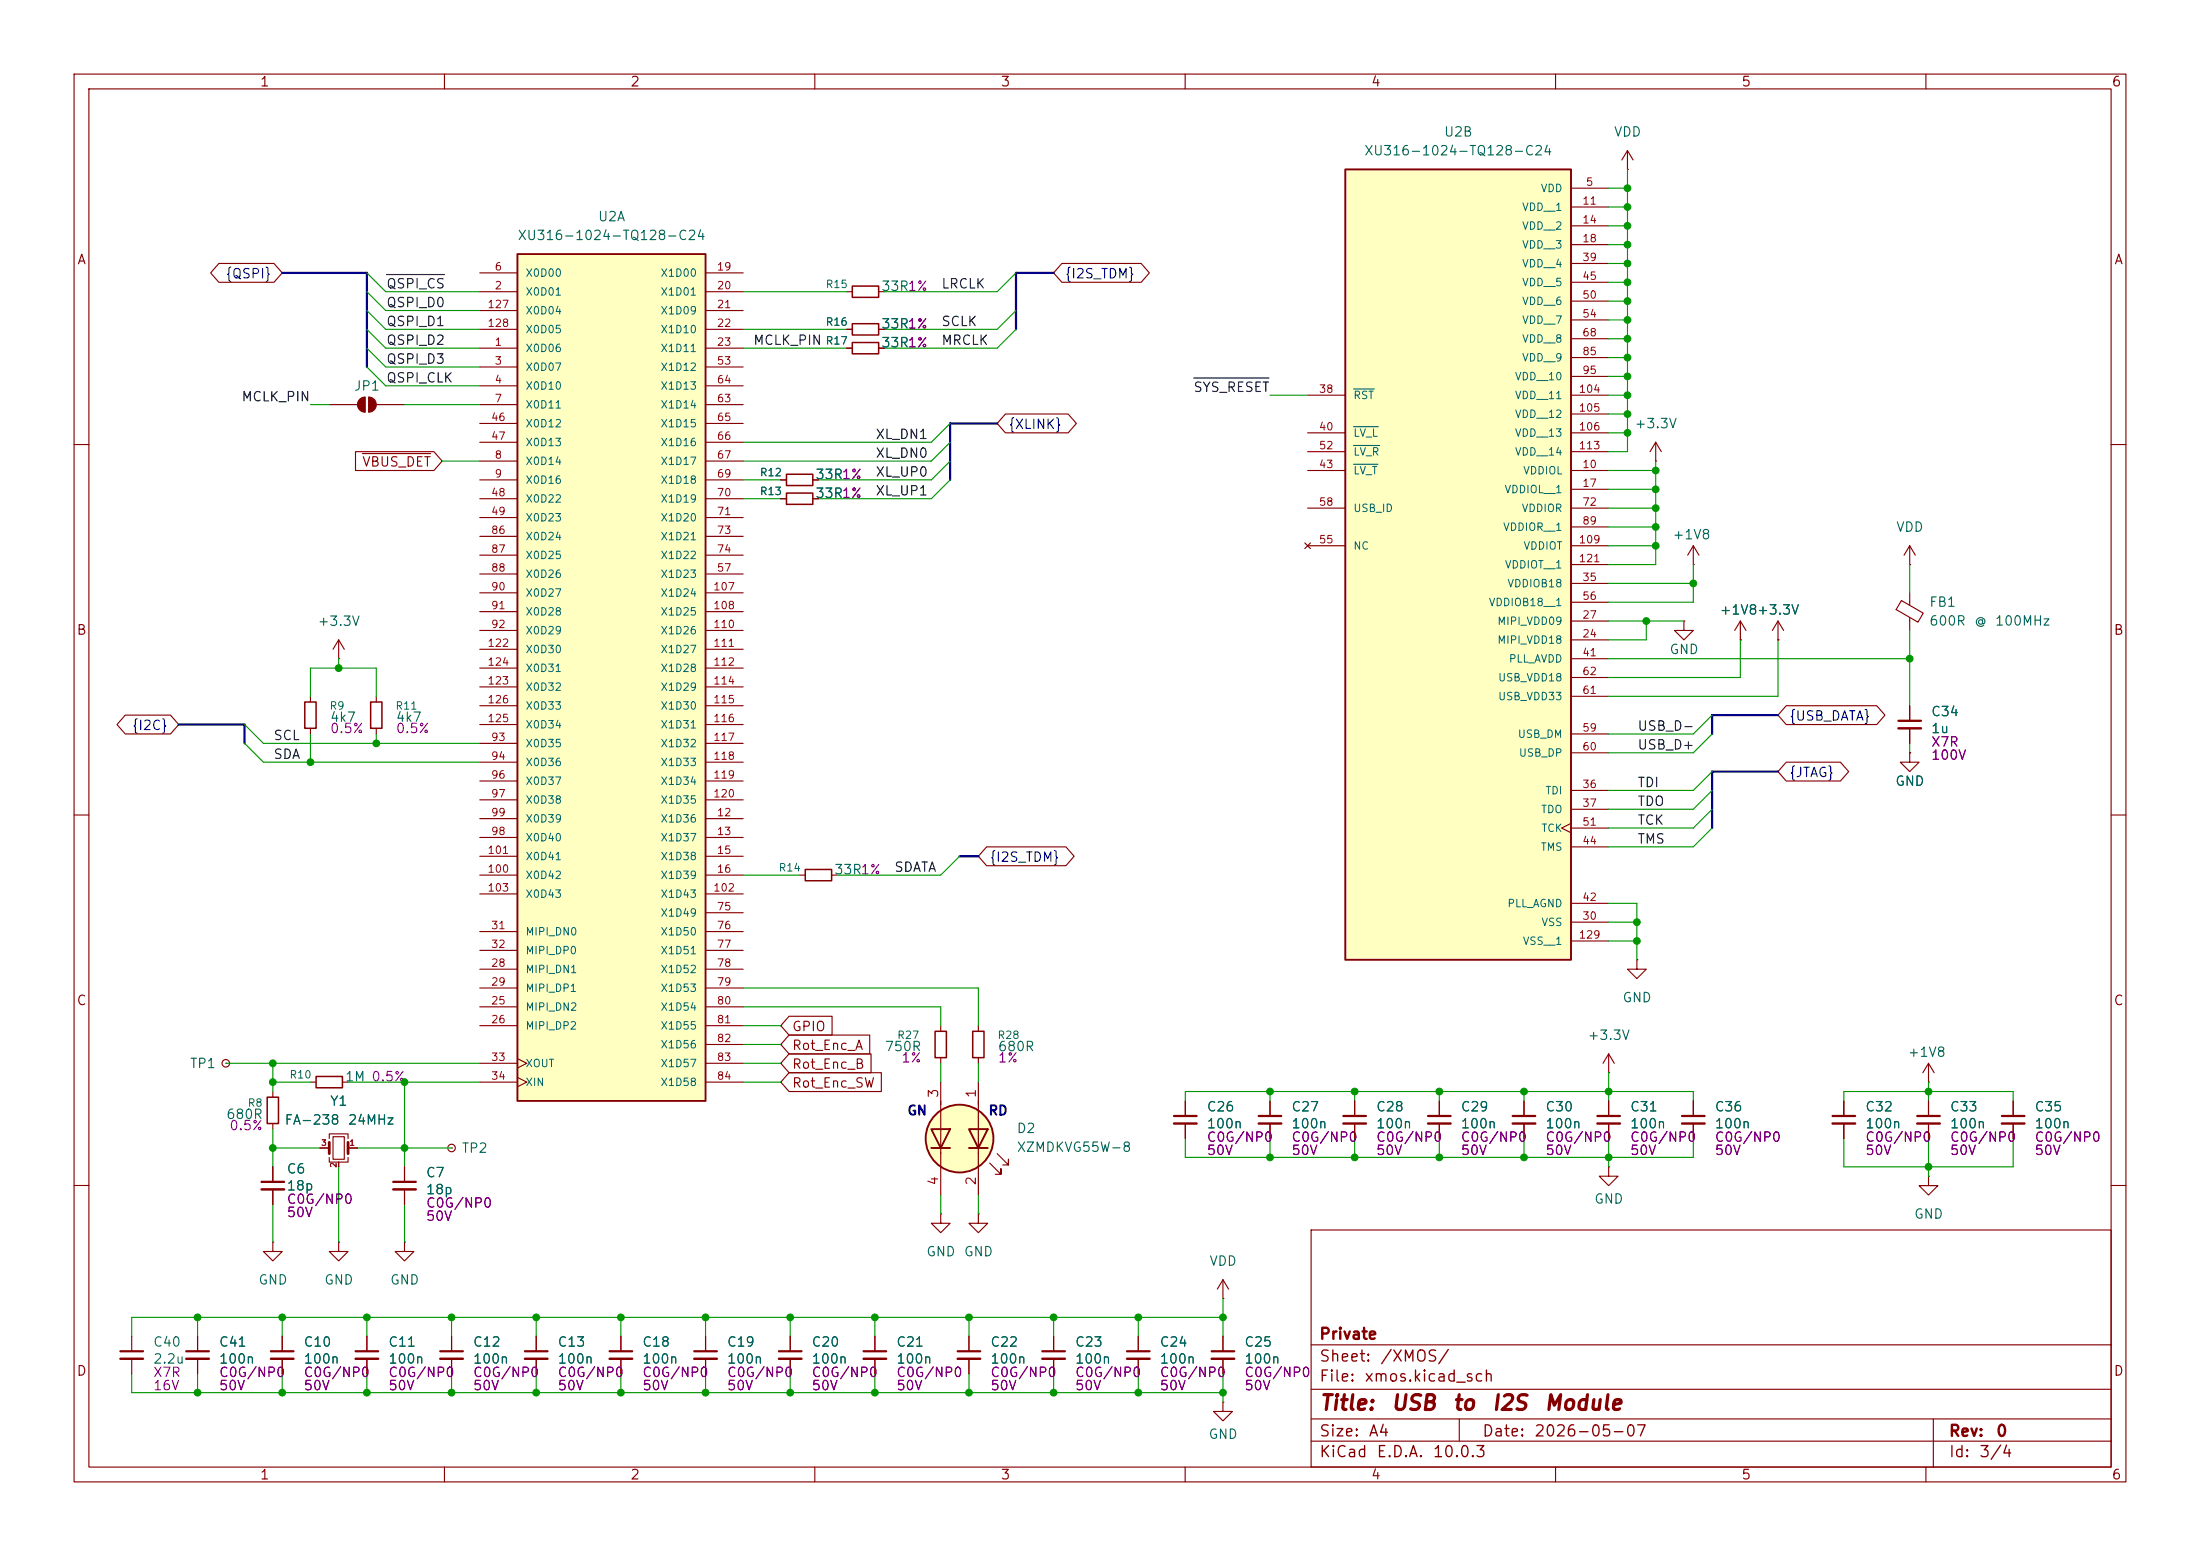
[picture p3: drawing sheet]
<svg xmlns="http://www.w3.org/2000/svg" width="297mm" height="210mm" viewBox="0 0 297 210" stroke-linecap="round" stroke-linejoin="round" font-family="sans-serif">
<g fill="none" stroke="#840000" stroke-width=".15">
<path d="M10 10h277v190h-277zM12 12h273v186h-273zM60 10v2M110 10v2M160 10v2M210 10v2M260 10v2M10 60h2M285 60h2M10 110h2M285 110h2M10 160h2"/>
<path d="M177 166h108v32h-108zM285 160h2M60 198v2M110 198v2M160 198v2M177 194.5h108M177 191.5h108M177 187.5h108M177 181.5h108M197 191.5v3M210 198v2M260 198v2"/>
<path d="M261 191.5v6.5"/>
</g>
<path d="M181.6 22.9h30.5v106.6h-30.5z" fill="#ffffc2"/>
<path d="M181.6 22.9h30.5v106.6h-30.5z" fill="none" stroke="#840000" stroke-width=".25"/>
<g fill="none" stroke="#840000" stroke-width=".15">
<path d="M212.1 25.4h5.1M212.1 27.9h5.1M212.1 30.5h5.1M212.1 33h5.1M212.1 35.6h5.1M212.1 38.1h5.1M44.4 54.6h3.9M49.3 53.6v2M49.8 53.6v2M50.8 54.6h3.8M176.5 53.3h5.1M176.5 58.4h5.1"/>
<path d="M212.1 53.3h5.1M212.1 58.4h5.1M212.1 40.6h5.1M212.1 43.2h5.1M212.1 45.7h5.1M212.1 48.3h5.1M212.1 50.8h5.1M212.1 55.9h5.1M176.1 73.3l.8 .7M176.5 63.5h5.1M176.5 61h5.1M176.5 73.7h5.1"/>
<path d="M176.5 68.6h5.1M176.9 73.3l-.8 .7M212.1 63.5h5.1M212.1 66h5.1M212.1 78.7h5.1M212.1 61h5.1M212.1 73.7h5.1M212.1 68.6h5.1M212.1 71.1h5.1M212.1 76.2h5.1M41.9 94v.7M41.9 98.3v.8"/>
<path d="M45.7 88.9h.1M45.7 86.4l-.7 1.2M45.7 86.4l.8 1.2M45.7 86.4v2.5M50.8 94v.7M50.8 98.3v.8M212.1 86.4h5.1M212.1 83.8h5.1M212.1 88.9h5.1M212.1 81.3h5.1M212.1 99.1h5.1M212.1 94h5.1"/>
<path d="M212.1 91.4h5.1M212.1 111.1l-1.3 .7 1.3 .6M212.1 106.7h5.1M212.1 109.2h5.1M212.1 114.3h5.1M212.1 111.8h5.1M212.1 101.6h5.1M212.1 124.5h5.1M212.1 121.9h5.1M212.1 127h5.1M30.5 143.5h.1M36.8 147.3v.8"/>
<path d="M36.8 151.6v.8M205.7 148.6v2M205.7 151.6v2.1M72.4 180.3v2.1M72.4 183.4v2M83.8 180.3v2.1M83.8 183.4v2M95.2 180.3v2.1M95.2 183.4v2M106.7 180.3v2.1M106.7 183.4v2M118.1 180.3v2.1"/>
<path d="M118.1 183.4v2M130.8 180.3v2.1M130.8 183.4v2M142.2 180.3v2.1M142.2 183.4v2M153.7 180.3v2.1M153.7 183.4v2M165.1 189.2v1.3h1.3l-1.3 1.3-1.3-1.3h1.3M165.1 189.2h.1M165.1 180.3v2.1M165.1 183.4v2"/>
<circle cx="30.5" cy="143.5" r=".51"/>
</g>
<path d="M182.7 52.5h2.8M182.7 57.6h3.4M182.7 62.7h3.3M182.7 60.1h3.6" fill="none" stroke="#006464" stroke-width=".15"/>
<path d="M204.2 150.6h3.1M70.9 182.4h3M82.3 182.4h3M93.7 182.4h3.1M105.2 182.4h3M116.6 182.4h3M129.3 182.4h3M140.7 182.4h3.1M152.1 182.4h3.1M163.6 182.4h3" fill="none" stroke="#840000" stroke-width=".3"/>
<path d="M204.2 151.6h3.1M70.9 183.4h3M82.3 183.4h3M93.7 183.4h3.1M105.2 183.4h3M116.6 183.4h3M129.3 183.4h3M140.7 183.4h3.1M152.1 183.4h3.1M163.6 183.4h3" fill="none" stroke="#840000" stroke-width=".33"/>
<path d="M41.1 94.7h1.6v3.6h-1.6zM50 94.7h1.6v3.6h-1.6zM36.1 148.1h1.5v3.5h-1.5z" fill="none" stroke="#840000" stroke-width=".2"/>
<g fill="#840000" stroke="#840000" stroke-width=".15">
<path d="M49.8 53.6a1.02 1.02 0 0 1 1 1 1.02 1.02 0 0 1-1 1z"/>
<path d="M48.6 53.9l.3-.2 .4-.1v2a1.02 1.02 0 0 1-1-.6 1.02 1.02 0 0 1 .3-1.1z"/>
</g>
<path d="M69.8 34.3h25.4v114.3h-25.4z" fill="#ffffc2"/>
<g fill="none" stroke="#840000" stroke-width=".25">
<path d="M69.8 34.3h25.4v114.3h-25.4zM125.7 152.4h2.6l-1.3 2.5zM125.7 154.9h2.6M130.8 152.4h2.5l-1.2 2.5zM130.8 154.9h2.5"/>
<circle cx="129.5" cy="153.7" r="4.6"/>
</g>
<g fill="none" stroke="#840000" stroke-width=".15">
<path d="M29.5 35.6h7.5l1.1 1.2-1.1 1.3h-7.5l-1.1-1.3zM64.8 39.4h5M64.8 36.8h5M95.2 39.4h5.1M95.2 36.8h5.1M114.3 39.4h.8M118.6 39.4h.8M143.4 35.6h10.7l1.1 1.2-1.1 1.3h-10.7l-1.2-1.3zM219.7 22.9h.1M219.7 20.3l-.8 1.3M219.7 20.3l.8 1.3M219.7 20.3v2.6"/>
<path d="M64.8 47h5M64.8 49.5h5M64.8 52.1h5M64.8 54.6h5M64.8 41.9h5M64.8 44.5h5M64.8 57.2h5M64.8 59.7h5M95.2 47h5.1M95.2 49.5h5.1M95.2 52.1h5.1M95.2 54.6h5.1"/>
<path d="M95.2 41.9h5.1M95.2 44.5h5.1M95.2 57.2h5.1M95.2 59.7h5.1M114.3 47h.8M114.3 44.5h.8M118.6 47h.8M118.6 44.5h.8M135.7 55.9h8.5l1.1 1.3-1.1 1.2h-8.5l-1.1-1.2zM223.5 59.7l-.7 1.3M223.5 59.7l.8 1.3M223.5 59.7v2.5"/>
<path d="M48 61h10.6l1.1 1.2-1.1 1.3h-10.6zM48.9 61.2h9.2M64.8 62.2h5M64.8 64.8h5M64.8 67.3h5M64.8 69.9h5M64.8 77.5h5M64.8 72.4h5M64.8 74.9h5M95.2 62.2h5.1M95.2 64.8h5.1M95.2 67.3h5.1"/>
<path d="M95.2 69.9h5.1M95.2 77.5h5.1M95.2 72.4h5.1M95.2 74.9h5.1M105.4 64.8h.8M105.4 67.3h.8M109.7 64.8h.8M109.7 67.3h.8M223.5 62.2h.1M228.6 76.2h.1M228.6 73.7l-.8 1.2M228.6 73.7l.8 1.2"/>
<path d="M228.6 73.7v2.5M257.8 76.2h.1M257.8 73.7v2.5M257.8 73.7l-.8 1.2M257.8 73.7l.8 1.2M16.9 96.5h6.1l1.1 1.3-1.1 1.3h-6.1l-1.1-1.3zM64.8 80h5M64.8 82.6h5M64.8 85.1h5M64.8 87.6h5M64.8 90.2h5M64.8 92.7h5"/>
<path d="M64.8 95.3h5M64.8 97.8h5M95.2 80h5.1M95.2 82.6h5.1M95.2 85.1h5.1M95.2 87.6h5.1M95.2 90.2h5.1M95.2 92.7h5.1M95.2 95.3h5.1M95.2 97.8h5.1M227.3 83.8v1.3h1.3l-1.3 1.3-1.2-1.3h1.2M227.3 83.8h.1"/>
<path d="M234.9 86.4h.1M234.9 83.8l-.7 1.3M234.9 83.8l.8 1.3M234.9 83.8v2.6M240 86.4h.1M240 83.8l-.7 1.3M240 83.8l.8 1.3M240 83.8v2.6M241.1 95.2h12.3l1.1 1.3-1.1 1.3h-12.3l-1.1-1.3zM256.7 81.1l2.9 1.7-.7 1.2-2.9-1.7zM257.8 80v1.7M257.8 83.3v1.8"/>
<path d="M257.8 95.3v2M257.8 98.3v2M64.8 110.5h5M64.8 113h5M64.8 115.6h5M64.8 118.1h5M64.8 100.3h5M64.8 102.9h5M64.8 105.4h5M64.8 108h5M95.2 110.5h5.1M95.2 113h5.1"/>
<path d="M95.2 115.6h5.1M95.2 118.1h5.1M95.2 100.3h5.1M95.2 102.9h5.1M95.2 105.4h5.1M95.2 108h5.1M107.9 118.1h.8M112.3 118.1h.7M133.2 114.3h10.7l1.1 1.3-1.1 1.2h-10.7l-1.1-1.2zM241.1 102.9h7.4l1.1 1.2-1.1 1.3h-7.4l-1.1-1.3zM257.8 101.6v1.3h1.3l-1.3 1.2-1.3-1.2h1.3M257.8 101.6h.1"/>
<path d="M64.8 135.9h5M64.8 138.4h5M64.8 130.8h5M64.8 133.4h5M64.8 125.7h5M64.8 128.3h5M64.8 120.7h5M95.2 135.9h5.1M95.2 138.4h5.1M95.2 130.8h5.1M95.2 133.4h5.1M95.2 125.7h5.1"/>
<path d="M95.2 128.3h5.1M95.2 123.2h5.1M95.2 120.7h5.1M106.5 137.2h5.8v2.5h-5.8l-1.1-1.3zM106.5 139.7h10.9v2.5h-10.9l-1.1-1.2zM127 138.4v.8M132.1 138.4v.8M221 129.5v1.3h1.2l-1.2 1.3-1.3-1.3h1.3M221 129.5h.1M36.8 157.5v2M41.9 146.1h.8M43.2 154.9h1.2"/>
<path d="M44.4 153.7v-.7h2.6v.7M44.4 156.2v.6h2.6v-.6M45 153.4h1.5v3.1h-1.5zM45.7 156.8v.7M46.2 146.1h.8M47 154.9h1.3M54.6 157.5v2M61 154.9h.1M64.8 143.5h5M64.8 146.1h5M69.8 142.9l1.3 .6-1.3 .6M69.8 145.4l1.3 .7-1.3 .6"/>
<path d="M95.2 143.5h5.1M95.2 146.1h5.1M95.2 141h5.1M106.5 142.2h11.1v2.6h-11.1l-1.1-1.3zM106.5 144.8h12.5v2.5h-12.5l-1.1-1.2zM127 142.7v.8M127 146.1v15.2M132.1 142.7v.8M132.1 146.1v15.2M133.6 157l1.5 1.5v-.8v.8h-.7M134.6 155.7l1.5 1.5v-.7v.7h-.7M160 148.6v2"/>
<path d="M160 151.6v2.1M171.4 148.6v2M171.4 151.6v2.1M182.9 148.6v2M182.9 151.6v2.1M194.3 148.6v2M194.3 151.6v2.1M205.7 148.6v2M205.7 151.6v2.1M217.2 157.5v1.3h1.2l-1.2 1.2-1.3-1.2h1.3M217.2 157.5h.1M217.2 144.8h.1"/>
<path d="M217.2 142.2v2.6M217.2 148.6v2M217.2 151.6v2.1M217.2 142.2l-.8 1.3M217.2 142.2l.7 1.3M228.6 148.6v2M228.6 151.6v2.1M248.9 148.6v2M248.9 151.6v2.1M260.3 158.8v1.2h1.3l-1.3 1.3-1.2-1.3h1.2M260.3 158.8h.1M260.3 146.1h.1"/>
<path d="M260.3 143.5v2.6M260.3 148.6v2M260.3 151.6v2.1M260.3 143.5l-.7 1.3M260.3 143.5l.8 1.3M271.8 148.6v2M271.8 151.6v2.1M36.8 167.6v1.3h1.3l-1.3 1.3-1.2-1.3h1.2M36.8 167.6h.1M36.8 160.5v2.1M45.7 167.6v1.3h1.3l-1.3 1.3-1.3-1.3h1.3M45.7 167.6h.1"/>
<path d="M54.6 167.6v1.3h1.3l-1.3 1.3-1.3-1.3h1.3M54.6 167.6h.1M54.6 160.5v2.1M127 163.8v1.3h1.3l-1.3 1.3-1.3-1.3h1.3M127 163.8h.1M132.1 163.8v1.3h1.2l-1.2 1.3-1.3-1.3h1.3M132.1 163.8h.1M165.1 175.3h.1M165.1 172.7l-.8 1.3M165.1 172.7l.8 1.3M165.1 172.7v2.6M17.8 180.3v2.1"/>
<path d="M17.8 183.4v2M26.7 180.3v2.1M26.7 183.4v2M38.1 180.3v2.1M38.1 183.4v2M49.5 180.3v2.1M49.5 183.4v2M61 180.3v2.1M61 183.4v2M72.4 180.3v2.1M72.4 183.4v2M83.8 180.3v2.1"/>
<path d="M83.8 183.4v2M95.2 180.3v2.1M95.2 183.4v2M106.7 180.3v2.1M106.7 183.4v2M118.1 180.3v2.1M118.1 183.4v2M130.8 180.3v2.1M130.8 183.4v2M142.2 180.3v2.1M142.2 183.4v2M153.7 180.3v2.1"/>
<path d="M153.7 183.4v2M165.1 180.3v2.1M165.1 183.4v2"/>
<circle cx="61" cy="154.9" r=".51"/>
</g>
<path d="M115.1 38.6h3.5v1.5h-3.5zM115.1 43.7h3.5v1.5h-3.5zM115.1 46.2h3.5v1.6h-3.5zM106.2 66.5h3.5v1.6h-3.5zM106.2 64h3.5v1.5h-3.5zM108.7 117.3h3.6v1.6h-3.6zM126.2 139.2h1.6v3.5h-1.6zM131.3 139.2h1.5v3.5h-1.5zM42.7 145.3h3.5v1.5h-3.5z" fill="none" stroke="#840000" stroke-width=".2"/>
<g fill="none" stroke="#840000" stroke-width=".3">
<path d="M256.3 97.3h3M35.3 159.5h3.1M53.1 159.5h3M158.5 150.6h3M169.9 150.6h3.1M181.4 150.6h3M192.8 150.6h3M215.6 150.6h3.1M227.1 150.6h3M247.4 150.6h3M258.8 150.6h3.1M270.3 150.6h3"/>
<path d="M16.3 182.4h3M25.1 182.4h3.1M36.6 182.4h3M48 182.4h3.1M59.4 182.4h3.1"/>
</g>
<g fill="none" stroke="#840000" stroke-width=".33">
<path d="M256.3 98.3h3M158.5 151.6h3M169.9 151.6h3.1M181.4 151.6h3M192.8 151.6h3M215.6 151.6h3.1M227.1 151.6h3M247.4 151.6h3M258.8 151.6h3.1M270.3 151.6h3M35.3 160.5h3.1M53.1 160.5h3"/>
<path d="M16.3 183.4h3M25.1 183.4h3.1M36.6 183.4h3M48 183.4h3.1M59.4 183.4h3.1"/>
</g>
<path d="M44.4 154.2v1.5M47 154.2v1.5" fill="none" stroke="#840000" stroke-width=".38"/>
<circle cx="129.5" cy="153.7" r="4.6" fill="#ffffc2" stroke="#ffffc2" stroke-width=".14"/>
<path d="M52.2 37.1h7.8M161.2 51h10.1" fill="none" stroke="#0f0f0f" stroke-width=".15"/>
<path d="M38.1 36.8h11.4v12.7M142.2 36.8h-5v7.7M134.6 57.2h-6.3v7.6M24.1 97.8h8.9v2.5M240 96.5h-8.9v2.6M129.5 115.6h2.6M240 104.1h-8.9v7.7" fill="none" stroke="#000084" stroke-width=".3"/>
<g fill="none" stroke="#009600" stroke-width=".15">
<path d="M49.5 36.8l2.6 2.6h12.7M49.5 39.4l2.6 2.5h12.7M100.3 39.4h14M137.2 36.8l-2.6 2.6h-15.2M217.2 25.4h2.5M217.2 35.6h2.5M217.2 33h2.5M217.2 30.5h2.5M217.2 27.9h2.5M217.2 38.1h2.5M219.7 22.9v38.1h-2.5M41.9 54.6h2.5"/>
<path d="M49.5 49.5l2.6 2.6h12.7M49.5 44.5l2.6 2.5h12.7M49.5 47l2.6 2.5h12.7M49.5 41.9l2.6 2.6h12.7M54.6 54.6h10.2M100.3 47h14M100.3 44.5h14M128.3 59.7l-2.6 2.5h-25.4M128.3 57.2l-2.6 2.5h-25.4M137.2 44.5l-2.6 2.5h-15.2M137.2 41.9l-2.6 2.6h-15.2M171.4 53.3h5.1"/>
<path d="M217.2 50.8h2.5M217.2 45.7h2.5M217.2 48.3h2.5M217.2 55.9h2.5M217.2 58.4h2.5M217.2 53.3h2.5M217.2 40.6h2.5M217.2 43.2h2.5M59.7 62.2h5.1M100.3 64.8h5.1M100.3 67.3h5.1M128.3 62.2l-2.6 2.6h-15.2"/>
<path d="M128.3 64.8l-2.6 2.5h-15.2M217.2 78.7h11.4M217.2 68.6h6.3M217.2 73.7h6.3M217.2 71.1h6.3M217.2 66h6.3M217.2 63.5h6.3M223.5 62.2v14h-6.3M228.6 76.2v5.1h-11.4M257.8 76.2v3.8M33 97.8l2.6 2.5h29.2M41.9 94v-3.8h8.9v3.8"/>
<path d="M41.9 99.1v3.8M45.7 88.9v1.3M50.8 99.1v1.2M217.2 83.8h10.1M217.2 88.9h40.6M222.2 83.8v2.6h-5M231.1 99.1l-2.5 2.5h-11.4M231.1 96.5l-2.5 2.6h-11.4M234.9 86.4v5h-17.7M240 86.4v7.6h-22.8M257.8 85.1v10.2M33 100.3l2.6 2.6h29.2"/>
<path d="M100.3 118.1h7.6M129.5 115.6l-2.5 2.5h-14M231.1 109.2l-2.5 2.6h-11.4M231.1 106.7l-2.5 2.5h-11.4M231.1 111.8l-2.5 2.5h-11.4M231.1 104.1l-2.5 2.6h-11.4M257.8 100.3v1.3M100.3 133.4h31.8v5M100.3 135.9h26.7v2.5M100.3 138.4h5.1M217.2 121.9h3.8v7.6M217.2 127h3.8"/>
<path d="M217.2 124.5h3.8M30.5 143.5h34.3M36.8 143.5v3.8M36.8 152.4v5.1M36.8 146.1h5.1M36.8 154.9h6.4M45.7 157.5v10.1M47 146.1h17.8M48.3 154.9h12.7M54.6 146.1v11.4M100.3 146.1h5.1M100.3 143.5h5.1"/>
<path d="M100.3 141h5.1M127 143.5v2.6M132.1 143.5v2.6M160 148.6v-1.3h68.6v1.3M160 153.7v2.5h68.6v-2.5M171.4 147.3v1.3M171.4 153.7v2.5M182.9 147.3v1.3M182.9 153.7v2.5M194.3 147.3v1.3M194.3 153.7v2.5M205.7 147.3v1.3"/>
<path d="M205.7 153.7v2.5M217.2 144.8v3.8M217.2 153.7v3.8M248.9 148.6v-1.3h22.9v1.3M248.9 153.7v3.8h22.9v-3.8M260.3 146.1v2.5M260.3 153.7v5.1M26.7 177.8v2.5M36.8 162.6v5M38.1 177.8v2.5M49.5 177.8v2.5M54.6 162.6v5"/>
<path d="M61 177.8v2.5M72.4 177.8v2.5M83.8 177.8v2.5M95.2 177.8v2.5M106.7 177.8v2.5M118.1 177.8v2.5M127 161.3v2.5M130.8 177.8v2.5M132.1 161.3v2.5M142.2 177.8v2.5M153.7 177.8v2.5M165.1 177.8h-147.3v2.5"/>
<path d="M165.1 175.3v5M17.8 185.4v2.6h147.3M26.7 185.4v2.6M38.1 185.4v2.6M49.5 185.4v2.6M61 185.4v2.6M72.4 185.4v2.6M83.8 185.4v2.6M95.2 185.4v2.6M106.7 185.4v2.6M118.1 185.4v2.6M130.8 185.4v2.6"/>
<path d="M142.2 185.4v2.6M153.7 185.4v2.6M165.1 185.4v3.8"/>
</g>
<g fill="#009600" stroke="#009600" stroke-width=".14">
<circle cx="182.9" cy="156.2" r=".46"/>
<circle cx="182.9" cy="147.3" r=".46"/>
<circle cx="171.4" cy="147.3" r=".46"/>
<circle cx="165.1" cy="177.8" r=".46"/>
<circle cx="171.4" cy="156.2" r=".46"/>
<circle cx="153.7" cy="177.8" r=".46"/>
<circle cx="219.7" cy="53.3" r=".46"/>
<circle cx="219.7" cy="55.9" r=".46"/>
<circle cx="219.7" cy="58.4" r=".46"/>
<circle cx="219.7" cy="35.6" r=".46"/>
<circle cx="219.7" cy="38.1" r=".46"/>
<circle cx="219.7" cy="40.6" r=".46"/>
<circle cx="219.7" cy="43.2" r=".46"/>
<circle cx="219.7" cy="25.4" r=".46"/>
<circle cx="219.7" cy="50.8" r=".46"/>
<circle cx="219.7" cy="48.3" r=".46"/>
<circle cx="219.7" cy="33" r=".46"/>
<circle cx="219.7" cy="45.7" r=".46"/>
<circle cx="219.7" cy="30.5" r=".46"/>
<circle cx="219.7" cy="27.9" r=".46"/>
<circle cx="260.3" cy="147.3" r=".46"/>
<circle cx="260.3" cy="157.5" r=".46"/>
<circle cx="223.5" cy="71.1" r=".46"/>
<circle cx="223.5" cy="68.6" r=".46"/>
<circle cx="223.5" cy="73.7" r=".46"/>
<circle cx="228.6" cy="78.7" r=".46"/>
<circle cx="223.5" cy="66" r=".46"/>
<circle cx="223.5" cy="63.5" r=".46"/>
<circle cx="222.2" cy="83.8" r=".46"/>
<circle cx="257.8" cy="88.9" r=".46"/>
<circle cx="221" cy="124.5" r=".46"/>
<circle cx="221" cy="127" r=".46"/>
<circle cx="205.7" cy="156.2" r=".46"/>
<circle cx="217.2" cy="156.2" r=".46"/>
<circle cx="217.2" cy="147.3" r=".46"/>
<circle cx="194.3" cy="147.3" r=".46"/>
<circle cx="194.3" cy="156.2" r=".46"/>
<circle cx="205.7" cy="147.3" r=".46"/>
<circle cx="118.1" cy="177.8" r=".46"/>
<circle cx="130.8" cy="177.8" r=".46"/>
<circle cx="118.1" cy="188" r=".46"/>
<circle cx="130.8" cy="188" r=".46"/>
<circle cx="142.2" cy="177.8" r=".46"/>
<circle cx="142.2" cy="188" r=".46"/>
<circle cx="106.7" cy="188" r=".46"/>
<circle cx="106.7" cy="177.8" r=".46"/>
<circle cx="153.7" cy="188" r=".46"/>
<circle cx="165.1" cy="188" r=".46"/>
<circle cx="50.8" cy="100.3" r=".46"/>
<circle cx="45.7" cy="90.2" r=".46"/>
<circle cx="95.2" cy="188" r=".46"/>
<circle cx="83.8" cy="188" r=".46"/>
<circle cx="72.4" cy="188" r=".46"/>
<circle cx="72.4" cy="177.8" r=".46"/>
<circle cx="61" cy="188" r=".46"/>
<circle cx="95.2" cy="177.8" r=".46"/>
<circle cx="83.8" cy="177.8" r=".46"/>
<circle cx="36.8" cy="146.1" r=".46"/>
<circle cx="36.8" cy="143.5" r=".46"/>
<circle cx="54.6" cy="146.1" r=".46"/>
<circle cx="36.8" cy="154.9" r=".46"/>
<circle cx="41.9" cy="102.9" r=".46"/>
<circle cx="61" cy="177.8" r=".46"/>
<circle cx="54.6" cy="154.9" r=".46"/>
<circle cx="49.5" cy="177.8" r=".46"/>
<circle cx="38.1" cy="177.8" r=".46"/>
<circle cx="26.7" cy="188" r=".46"/>
<circle cx="26.7" cy="177.8" r=".46"/>
<circle cx="38.1" cy="188" r=".46"/>
<circle cx="49.5" cy="188" r=".46"/>
</g>
<g font-size="2" fill="#840000">
<text x="178" y="190.8">Title:</text>
<text x="187.7" y="190.8">USB</text>
<text x="196" y="190.8">to</text>
<text x="201.3" y="190.8">I2S</text>
<text x="208.4" y="190.8">Module</text>
</g>
<g font-size="1.5" fill="#840000">
<text x="178" y="184.2">Sheet:</text>
<text x="178" y="181.2">Private</text>
<text x="186.2" y="184.2">/XMOS/</text>
<text x="178" y="186.9">File:</text>
<text x="184.1" y="186.9">xmos.kicad_sch</text>
<text x="178" y="197.1">KiCad</text>
<text x="178" y="194.3">Size:</text>
<text x="184.7" y="194.3">A4</text>
<text x="185.7" y="197.1">E.D.A.</text>
<text x="193.3" y="197.1">10.0.3</text>
<text x="200" y="194.3">Date:</text>
<text x="207" y="194.3">2026-05-07</text>
<text x="263" y="194.3">Rev:</text>
<text x="263" y="197.1">Id:</text>
<text x="267.1" y="197.1">3/4</text>
<text x="269.4" y="194.3">0</text>
</g>
<g font-size="1.3" fill="#840000">
<text x="35" y="12">1</text>
<text x="85" y="12">2</text>
<text x="135" y="12">3</text>
<text x="185" y="12">4</text>
<text x="235" y="12">5</text>
<text x="285" y="12">6</text>
<text x="10.3" y="36">A</text>
<text x="285.3" y="36">A</text>
<text x="48.8" y="63.3">VBUS_DET</text>
<text x="10.3" y="86">B</text>
<text x="285.3" y="86">B</text>
<text x="10.3" y="136">C</text>
<text x="285.3" y="136">C</text>
<text x="106.8" y="139.5">GPIO</text>
<text x="106.8" y="142">Rot_Enc_A</text>
<text x="106.8" y="144.6">Rot_Enc_B</text>
<text x="106.8" y="147.1">Rot_Enc_SW</text>
<text x="10.3" y="186">D</text>
<text x="285.3" y="186">D</text>
<text x="35" y="200">1</text>
<text x="85" y="200">2</text>
<text x="135" y="200">3</text>
<text x="185" y="200">4</text>
<text x="235" y="200">5</text>
<text x="285" y="200">6</text>
</g>
<g font-size="1.3" fill="#006464">
<text x="184.1" y="21.3">XU316-1024-TQ128-C24</text>
<text x="194.8" y="18.8">U2B</text>
<text x="217.8" y="18.8">VDD</text>
<text x="69.8" y="32.7">XU316-1024-TQ128-C24</text>
<text x="80.6" y="30.2">U2A</text>
<text x="118.9" y="39.6">33R1%</text>
<text x="118.9" y="44.7">33R1%</text>
<text x="118.9" y="47.2">33R1%</text>
<text x="47.7" y="53">JP1</text>
<text x="220.6" y="58.1">+3.3V</text>
<text x="110" y="65">33R1%</text>
<text x="110" y="67.5">33R1%</text>
<text x="225.7" y="73.1">+1V8</text>
<text x="255.9" y="72.1">VDD</text>
<text x="232.1" y="83.3">+1V8+3.3V</text>
<text x="260.4" y="82.2">FB1</text>
<text x="42.8" y="84.8">+3.3V</text>
<text x="225.3" y="88.6">GND</text>
<text x="260.4" y="84.8">600R</text>
<text x="266.4" y="84.8">@</text>
<text x="269.2" y="84.8">100MHz</text>
<text x="44.5" y="97.7">4k7</text>
<text x="53.3" y="97.7">4k7</text>
<text x="260.6" y="99.3">1u</text>
<text x="260.6" y="97">C34</text>
<text x="255.8" y="106.4">GND</text>
<text x="112.5" y="118.3">33R1%</text>
<text x="218.9" y="135.6">GND</text>
<text x="119.3" y="142.2">750R</text>
<text x="134.6" y="142.2">680R</text>
<text x="214.2" y="140.7">+3.3V</text>
<text x="257.5" y="143">+1V8</text>
<text x="25.5" y="144.5">TP1</text>
<text x="44.5" y="149.6">Y1</text>
<text x="46.5" y="146.3">1M 0.5%</text>
<text x="30.4" y="151.3">680R</text>
<text x="38.3" y="152.1">FA-238</text>
<text x="46.9" y="152.1">24MHz</text>
<text x="62.2" y="155.9">TP2</text>
<text x="137.2" y="153.2">D2</text>
<text x="137.2" y="155.8">XZMDKVG55W-8</text>
<text x="162.8" y="152.6">100n</text>
<text x="162.8" y="150.3">C26</text>
<text x="174.3" y="152.6">100n</text>
<text x="174.3" y="150.3">C27</text>
<text x="185.7" y="152.6">100n</text>
<text x="185.7" y="150.3">C28</text>
<text x="197.1" y="152.6">100n</text>
<text x="197.1" y="150.3">C29</text>
<text x="208.5" y="152.6">100n</text>
<text x="208.5" y="150.3">C30</text>
<text x="220" y="152.6">100n</text>
<text x="220" y="150.3">C31</text>
<text x="231.4" y="152.6">100n</text>
<text x="231.4" y="150.3">C36</text>
<text x="251.7" y="152.6">100n</text>
<text x="251.7" y="150.3">C32</text>
<text x="263.2" y="152.6">100n</text>
<text x="263.2" y="150.3">C33</text>
<text x="274.6" y="152.6">100n</text>
<text x="274.6" y="150.3">C35</text>
<text x="38.6" y="158.7">C6</text>
<text x="38.6" y="161">18p</text>
<text x="57.4" y="159.2">C7</text>
<text x="57.4" y="161.5">18p</text>
<text x="215.1" y="162.8">GND</text>
<text x="258.3" y="164.8">GND</text>
<text x="34.8" y="173.7">GND</text>
<text x="43.7" y="173.7">GND</text>
<text x="52.6" y="173.7">GND</text>
<text x="125" y="169.9">GND</text>
<text x="130" y="169.9">GND</text>
<text x="163.2" y="171.2">VDD</text>
<text x="20.6" y="182.1">C40</text>
<text x="20.6" y="184.4">2.2u</text>
<text x="29.5" y="184.4">100n</text>
<text x="29.5" y="182.1">C41</text>
<text x="40.9" y="184.4">100n</text>
<text x="40.9" y="182.1">C10</text>
<text x="52.3" y="184.4">100n</text>
<text x="52.3" y="182.1">C11</text>
<text x="63.8" y="184.4">100n</text>
<text x="63.8" y="182.1">C12</text>
<text x="75.2" y="184.4">100n</text>
<text x="75.2" y="182.1">C13</text>
<text x="86.6" y="184.4">100n</text>
<text x="86.6" y="182.1">C18</text>
<text x="98.1" y="184.4">100n</text>
<text x="98.1" y="182.1">C19</text>
<text x="109.5" y="184.4">100n</text>
<text x="109.5" y="182.1">C20</text>
<text x="120.9" y="184.4">100n</text>
<text x="120.9" y="182.1">C21</text>
<text x="133.6" y="184.4">100n</text>
<text x="133.6" y="182.1">C22</text>
<text x="145" y="184.4">100n</text>
<text x="145" y="182.1">C23</text>
<text x="156.5" y="184.4">100n</text>
<text x="156.5" y="182.1">C24</text>
<text x="167.9" y="184.4">100n</text>
<text x="167.9" y="182.1">C25</text>
<text x="163.1" y="194.5">GND</text>
</g>
<g font-size="1.3" fill="#000084">
<text x="30.4" y="37.9">{QSPI}</text>
<text x="143.7" y="37.9">{I2S_TDM}</text>
<text x="136" y="58.2">{XLINK}</text>
<text x="17.7" y="98.9">{I2C}</text>
<text x="241.5" y="97.6">{USB_DATA}</text>
<text x="241.5" y="105.2">{JTAG}</text>
<text x="133.5" y="116.6">{I2S_TDM}</text>
</g>
<g font-size="1.3" fill="#0f0f0f">
<text x="52.1" y="39.2">QSPI_CS</text>
<text x="52.1" y="41.8">QSPI_D0</text>
<text x="127" y="39.2">LRCLK</text>
<text x="52.1" y="46.9">QSPI_D2</text>
<text x="52.1" y="44.3">QSPI_D1</text>
<text x="101.6" y="46.9">MCLK_PIN</text>
<text x="127" y="46.9">MRCLK</text>
<text x="127" y="44.3">SCLK</text>
<text x="52.1" y="49.4">QSPI_D3</text>
<text x="52.1" y="51.9">QSPI_CLK</text>
<text x="161" y="53.2">SYS_RESET</text>
<text x="32.5" y="54.5">MCLK_PIN</text>
<text x="118.1" y="59.6">XL_DN1</text>
<text x="118.1" y="62.1">XL_DN0</text>
<text x="118.1" y="64.6">XL_UP0</text>
<text x="118.1" y="67.2">XL_UP1</text>
<text x="36.8" y="100.2">SCL</text>
<text x="221" y="98.9">USB_D-</text>
<text x="221" y="101.5">USB_D+</text>
<text x="36.8" y="102.7">SDA</text>
<text x="221" y="106.6">TDI</text>
<text x="221" y="111.6">TCK</text>
<text x="221" y="109.1">TDO</text>
<text x="120.6" y="118">SDATA</text>
<text x="221" y="114.2">TMS</text>
</g>
<g font-size="1.3" fill="#840084">
<text x="44.5" y="99.3">0.5%</text>
<text x="53.3" y="99.3">0.5%</text>
<text x="260.6" y="101.1">X7R</text>
<text x="260.6" y="102.9">100V</text>
<text x="121.6" y="143.7">1%</text>
<text x="134.6" y="143.7">1%</text>
<text x="30.9" y="152.9">0.5%</text>
<text x="162.8" y="154.4">C0G/NP0</text>
<text x="174.3" y="154.4">C0G/NP0</text>
<text x="185.7" y="154.4">C0G/NP0</text>
<text x="197.1" y="154.4">C0G/NP0</text>
<text x="208.5" y="154.4">C0G/NP0</text>
<text x="220" y="154.4">C0G/NP0</text>
<text x="231.4" y="154.4">C0G/NP0</text>
<text x="251.7" y="154.4">C0G/NP0</text>
<text x="263.2" y="154.4">C0G/NP0</text>
<text x="274.6" y="154.4">C0G/NP0</text>
<text x="162.8" y="156.2">50V</text>
<text x="174.3" y="156.2">50V</text>
<text x="185.7" y="156.2">50V</text>
<text x="197.1" y="156.2">50V</text>
<text x="208.5" y="156.2">50V</text>
<text x="220" y="156.2">50V</text>
<text x="231.4" y="156.2">50V</text>
<text x="251.7" y="156.2">50V</text>
<text x="263.2" y="156.2">50V</text>
<text x="274.6" y="156.2">50V</text>
<text x="38.6" y="162.8">C0G/NP0</text>
<text x="38.6" y="164.6">50V</text>
<text x="57.4" y="163.3">C0G/NP0</text>
<text x="57.4" y="165.1">50V</text>
<text x="20.6" y="186.2">X7R</text>
<text x="20.6" y="188">16V</text>
<text x="29.5" y="186.2">C0G/NP0</text>
<text x="29.5" y="188">50V</text>
<text x="40.9" y="186.2">C0G/NP0</text>
<text x="40.9" y="188">50V</text>
<text x="52.3" y="186.2">C0G/NP0</text>
<text x="52.3" y="188">50V</text>
<text x="63.8" y="186.2">C0G/NP0</text>
<text x="63.8" y="188">50V</text>
<text x="75.2" y="186.2">C0G/NP0</text>
<text x="75.2" y="188">50V</text>
<text x="86.6" y="186.2">C0G/NP0</text>
<text x="86.6" y="188">50V</text>
<text x="98.1" y="186.2">C0G/NP0</text>
<text x="98.1" y="188">50V</text>
<text x="109.5" y="186.2">C0G/NP0</text>
<text x="109.5" y="188">50V</text>
<text x="120.9" y="186.2">C0G/NP0</text>
<text x="120.9" y="188">50V</text>
<text x="133.6" y="186.2">C0G/NP0</text>
<text x="133.6" y="188">50V</text>
<text x="145" y="186.2">C0G/NP0</text>
<text x="145" y="188">50V</text>
<text x="156.5" y="186.2">C0G/NP0</text>
<text x="156.5" y="188">50V</text>
<text x="167.9" y="186.2">C0G/NP0</text>
<text x="167.9" y="188">50V</text>
</g>
<g font-size="1.3" fill="#a90000">
<text x="127" y="148.3" transform="rotate(-90 127 148.3)">3</text>
<text x="132.1" y="148.3" transform="rotate(-90 132.1 148.3)">1</text>
<text x="127" y="160.1" transform="rotate(-90 127 160.1)">4</text>
<text x="132.1" y="160.1" transform="rotate(-90 132.1 160.1)">2</text>
</g>
<g font-size="1.3" fill="#0000c2">
<text x="122.4" y="150.8">GN</text>
<text x="133.3" y="150.8">RD</text>
</g>
<g font-size="1" fill="#006464">
<text x="205.4" y="28.7">VDD__1</text>
<text x="207.9" y="26.2">VDD</text>
<text x="205.4" y="31.3">VDD__2</text>
<text x="205.4" y="33.8">VDD__3</text>
<text x="70.9" y="40.1">X0D01</text>
<text x="70.9" y="37.6">X0D00</text>
<text x="89.1" y="37.6">X1D00</text>
<text x="89.1" y="40.1">X1D01</text>
<text x="111.4" y="39.1">R15</text>
<text x="205.4" y="36.3">VDD__4</text>
<text x="205.4" y="38.9">VDD__5</text>
<text x="205.4" y="41.4">VDD__6</text>
<text x="70.9" y="47.8">X0D06</text>
<text x="70.9" y="42.7">X0D04</text>
<text x="70.9" y="45.2">X0D05</text>
<text x="89.1" y="42.7">X1D09</text>
<text x="89.1" y="45.2">X1D10</text>
<text x="89.1" y="47.8">X1D11</text>
<text x="111.4" y="44.2">R16</text>
<text x="111.4" y="46.8">R17</text>
<text x="205.4" y="44">VDD__7</text>
<text x="205.4" y="46.5">VDD__8</text>
<text x="70.9" y="50.3">X0D07</text>
<text x="70.9" y="52.8">X0D10</text>
<text x="89.1" y="50.3">X1D12</text>
<text x="89.1" y="52.8">X1D13</text>
<text x="204.4" y="51.6">VDD__10</text>
<text x="205.4" y="49">VDD__9</text>
<text x="70.9" y="55.4">X0D11</text>
<text x="70.9" y="57.9">X0D12</text>
<text x="89.1" y="55.4">X1D14</text>
<text x="89.1" y="57.9">X1D15</text>
<text x="182.6" y="54.1">RST</text>
<text x="182.6" y="59.2">LV_L</text>
<text x="204.4" y="54.1">VDD__11</text>
<text x="204.4" y="56.7">VDD__12</text>
<text x="204.4" y="59.2">VDD__13</text>
<text x="70.9" y="63">X0D14</text>
<text x="70.9" y="65.5">X0D16</text>
<text x="70.9" y="60.5">X0D13</text>
<text x="89.1" y="60.5">X1D16</text>
<text x="89.1" y="63">X1D17</text>
<text x="89.1" y="65.5">X1D18</text>
<text x="102.5" y="64.5">R12</text>
<text x="182.6" y="64.3">LV_T</text>
<text x="182.6" y="61.7">LV_R</text>
<text x="204.4" y="61.7">VDD__14</text>
<text x="205.5" y="64.3">VDDIOL</text>
<text x="70.9" y="68.1">X0D22</text>
<text x="70.9" y="70.6">X0D23</text>
<text x="89.1" y="68.1">X1D19</text>
<text x="89.1" y="70.6">X1D20</text>
<text x="102.5" y="67.1">R13</text>
<text x="182.6" y="69.4">USB_ID</text>
<text x="202.8" y="71.9">VDDIOR__1</text>
<text x="203" y="66.8">VDDIOL__1</text>
<text x="205.4" y="69.4">VDDIOR</text>
<text x="70.9" y="73.2">X0D24</text>
<text x="70.9" y="75.7">X0D25</text>
<text x="89.1" y="73.2">X1D21</text>
<text x="89.1" y="75.7">X1D22</text>
<text x="182.6" y="74.4">NC</text>
<text x="203.1" y="77">VDDIOT__1</text>
<text x="205.6" y="74.4">VDDIOT</text>
<text x="70.9" y="78.2">X0D26</text>
<text x="70.9" y="80.8">X0D27</text>
<text x="70.9" y="83.3">X0D28</text>
<text x="89.1" y="78.2">X1D23</text>
<text x="89.1" y="80.8">X1D24</text>
<text x="89.1" y="83.3">X1D25</text>
<text x="200.9" y="82.1">VDDIOB18__1</text>
<text x="203.4" y="79.5">VDDIOB18</text>
<text x="70.9" y="85.9">X0D29</text>
<text x="70.9" y="88.4">X0D30</text>
<text x="89.1" y="85.9">X1D26</text>
<text x="89.1" y="88.4">X1D27</text>
<text x="202.1" y="87.1">MIPI_VDD18</text>
<text x="202.1" y="84.6">MIPI_VDD09</text>
<text x="203.6" y="89.7">PLL_AVDD</text>
<text x="70.9" y="93.5">X0D32</text>
<text x="70.9" y="90.9">X0D31</text>
<text x="89.1" y="90.9">X1D28</text>
<text x="89.1" y="93.5">X1D29</text>
<text x="202.2" y="94.8">USB_VDD33</text>
<text x="202.2" y="92.2">USB_VDD18</text>
<text x="44.4" y="96">R9</text>
<text x="53.3" y="96">R11</text>
<text x="70.9" y="101.1">X0D35</text>
<text x="70.9" y="98.6">X0D34</text>
<text x="70.9" y="96">X0D33</text>
<text x="89.1" y="96">X1D30</text>
<text x="89.1" y="98.6">X1D31</text>
<text x="89.1" y="101.1">X1D32</text>
<text x="204.8" y="99.8">USB_DM</text>
<text x="70.9" y="103.6">X0D36</text>
<text x="70.9" y="106.2">X0D37</text>
<text x="89.1" y="103.6">X1D33</text>
<text x="89.1" y="106.2">X1D34</text>
<text x="205" y="102.4">USB_DP</text>
<text x="208.5" y="107.5">TDI</text>
<text x="70.9" y="108.7">X0D38</text>
<text x="70.9" y="113.8">X0D40</text>
<text x="70.9" y="111.3">X0D39</text>
<text x="89.1" y="111.3">X1D36</text>
<text x="89.1" y="113.8">X1D37</text>
<text x="89.1" y="108.7">X1D35</text>
<text x="208" y="110">TDO</text>
<text x="208" y="112.5">TCK</text>
<text x="70.9" y="118.9">X0D42</text>
<text x="70.9" y="116.3">X0D41</text>
<text x="89.1" y="116.3">X1D38</text>
<text x="89.1" y="118.9">X1D39</text>
<text x="105" y="117.9">R14</text>
<text x="207.9" y="115.1">TMS</text>
<text x="70.9" y="121.4">X0D43</text>
<text x="89.1" y="124">X1D49</text>
<text x="89.1" y="121.4">X1D43</text>
<text x="203.4" y="122.7">PLL_AGND</text>
<text x="208" y="125.2">VSS</text>
<text x="70.9" y="131.6">MIPI_DN1</text>
<text x="70.9" y="126.5">MIPI_DN0</text>
<text x="70.9" y="129">MIPI_DP0</text>
<text x="89.1" y="126.5">X1D50</text>
<text x="89.1" y="129">X1D51</text>
<text x="89.1" y="131.6">X1D52</text>
<text x="205.5" y="127.8">VSS__1</text>
<text x="70.9" y="136.7">MIPI_DN2</text>
<text x="70.9" y="134.1">MIPI_DP1</text>
<text x="89.1" y="134.1">X1D53</text>
<text x="89.1" y="136.7">X1D54</text>
<text x="70.9" y="139.2">MIPI_DP2</text>
<text x="89.1" y="139.2">X1D55</text>
<text x="89.1" y="141.7">X1D56</text>
<text x="121" y="140.5">R27</text>
<text x="134.6" y="140.5">R28</text>
<text x="33.4" y="149.6">R8</text>
<text x="39" y="145.8">R10</text>
<text x="70.9" y="144.3">XOUT</text>
<text x="70.9" y="146.8">XIN</text>
<text x="89.1" y="144.3">X1D57</text>
<text x="89.1" y="146.8">X1D58</text>
</g>
<g font-size="1" fill="#a90000">
<text x="213.5" y="27.9">11</text>
<text x="214" y="25.3">5</text>
<text x="213.5" y="30.4">14</text>
<text x="213.5" y="32.9">18</text>
<text x="213.5" y="35.5">39</text>
<text x="65.7" y="41.8">127</text>
<text x="66.7" y="39.3">2</text>
<text x="66.7" y="36.8">6</text>
<text x="96.7" y="36.8">19</text>
<text x="96.7" y="39.3">20</text>
<text x="96.7" y="41.8">21</text>
<text x="213.5" y="38">45</text>
<text x="213.5" y="40.6">50</text>
<text x="65.7" y="44.4">128</text>
<text x="66.7" y="46.9">1</text>
<text x="96.7" y="44.4">22</text>
<text x="96.7" y="46.9">23</text>
<text x="213.5" y="43.1">54</text>
<text x="213.5" y="45.6">68</text>
<text x="66.7" y="49.5">3</text>
<text x="66.7" y="52">4</text>
<text x="96.7" y="49.5">53</text>
<text x="96.7" y="52">64</text>
<text x="178" y="53.3">38</text>
<text x="213.1" y="53.3">104</text>
<text x="213.5" y="48.2">85</text>
<text x="213.5" y="50.7">95</text>
<text x="66.2" y="57.1">46</text>
<text x="66.2" y="59.6">47</text>
<text x="66.7" y="54.5">7</text>
<text x="96.7" y="54.5">63</text>
<text x="96.7" y="57.1">65</text>
<text x="96.7" y="59.6">66</text>
<text x="178" y="58.3">40</text>
<text x="213.1" y="55.8">105</text>
<text x="213.1" y="58.3">106</text>
<text x="66.7" y="62.2">8</text>
<text x="66.7" y="64.7">9</text>
<text x="96.7" y="62.2">67</text>
<text x="96.7" y="64.7">69</text>
<text x="178" y="63.4">43</text>
<text x="178" y="60.9">52</text>
<text x="213.1" y="60.9">113</text>
<text x="213.5" y="63.4">10</text>
<text x="213.5" y="66">17</text>
<text x="66.2" y="67.2">48</text>
<text x="66.2" y="69.8">49</text>
<text x="96.7" y="67.2">70</text>
<text x="96.7" y="69.8">71</text>
<text x="178" y="68.5">58</text>
<text x="213.5" y="68.5">72</text>
<text x="213.5" y="71">89</text>
<text x="66.2" y="72.3">86</text>
<text x="66.2" y="74.9">87</text>
<text x="66.2" y="77.4">88</text>
<text x="96.7" y="77.4">57</text>
<text x="96.7" y="72.3">73</text>
<text x="96.7" y="74.9">74</text>
<text x="178" y="73.6">55</text>
<text x="213.1" y="73.6">109</text>
<text x="213.1" y="76.1">121</text>
<text x="66.2" y="79.9">90</text>
<text x="66.2" y="82.5">91</text>
<text x="96.2" y="79.9">107</text>
<text x="96.2" y="82.5">108</text>
<text x="213.5" y="83.7">27</text>
<text x="213.5" y="78.7">35</text>
<text x="213.5" y="81.2">56</text>
<text x="65.7" y="87.6">122</text>
<text x="66.2" y="85">92</text>
<text x="96.2" y="85">110</text>
<text x="96.2" y="87.6">111</text>
<text x="213.5" y="86.3">24</text>
<text x="213.5" y="88.8">41</text>
<text x="65.7" y="92.6">123</text>
<text x="65.7" y="90.1">124</text>
<text x="65.7" y="95.2">126</text>
<text x="96.2" y="90.1">112</text>
<text x="96.2" y="92.6">114</text>
<text x="96.2" y="95.2">115</text>
<text x="213.5" y="93.9">61</text>
<text x="213.5" y="91.4">62</text>
<text x="65.7" y="97.7">125</text>
<text x="66.2" y="100.3">93</text>
<text x="96.2" y="97.7">116</text>
<text x="96.2" y="100.3">117</text>
<text x="213.5" y="99">59</text>
<text x="213.5" y="101.5">60</text>
<text x="66.2" y="102.8">94</text>
<text x="66.2" y="105.3">96</text>
<text x="66.2" y="107.9">97</text>
<text x="96.2" y="102.8">118</text>
<text x="96.2" y="105.3">119</text>
<text x="96.2" y="107.9">120</text>
<text x="213.5" y="106.6">36</text>
<text x="66.2" y="113">98</text>
<text x="66.2" y="110.4">99</text>
<text x="96.7" y="110.4">12</text>
<text x="96.7" y="113">13</text>
<text x="213.5" y="109.1">37</text>
<text x="213.5" y="111.7">51</text>
<text x="65.7" y="118">100</text>
<text x="65.7" y="115.5">101</text>
<text x="96.7" y="115.5">15</text>
<text x="96.7" y="118">16</text>
<text x="213.5" y="114.2">44</text>
<text x="65.7" y="120.6">103</text>
<text x="66.2" y="125.7">31</text>
<text x="96.2" y="120.6">102</text>
<text x="96.7" y="123.1">75</text>
<text x="96.7" y="125.7">76</text>
<text x="213.5" y="124.4">30</text>
<text x="213.5" y="121.8">42</text>
<text x="66.2" y="130.7">28</text>
<text x="66.2" y="128.2">32</text>
<text x="96.7" y="128.2">77</text>
<text x="96.7" y="130.7">78</text>
<text x="213.1" y="126.9">129</text>
<text x="66.2" y="135.8">25</text>
<text x="66.2" y="133.3">29</text>
<text x="96.7" y="133.3">79</text>
<text x="96.7" y="135.8">80</text>
<text x="66.2" y="138.4">26</text>
<text x="66.2" y="143.4">33</text>
<text x="96.7" y="138.4">81</text>
<text x="96.7" y="140.9">82</text>
<text x="96.7" y="143.4">83</text>
<text x="66.2" y="146">34</text>
<text x="96.7" y="146">84</text>
</g>
<g font-size=".8" fill="#a90000">
<text x="43.3" y="154.8">3</text>
<text x="47.1" y="154.8">1</text>
<text x="45.6" y="157.7" transform="rotate(-90 45.6 157.7)">2</text>
</g>
</svg>
